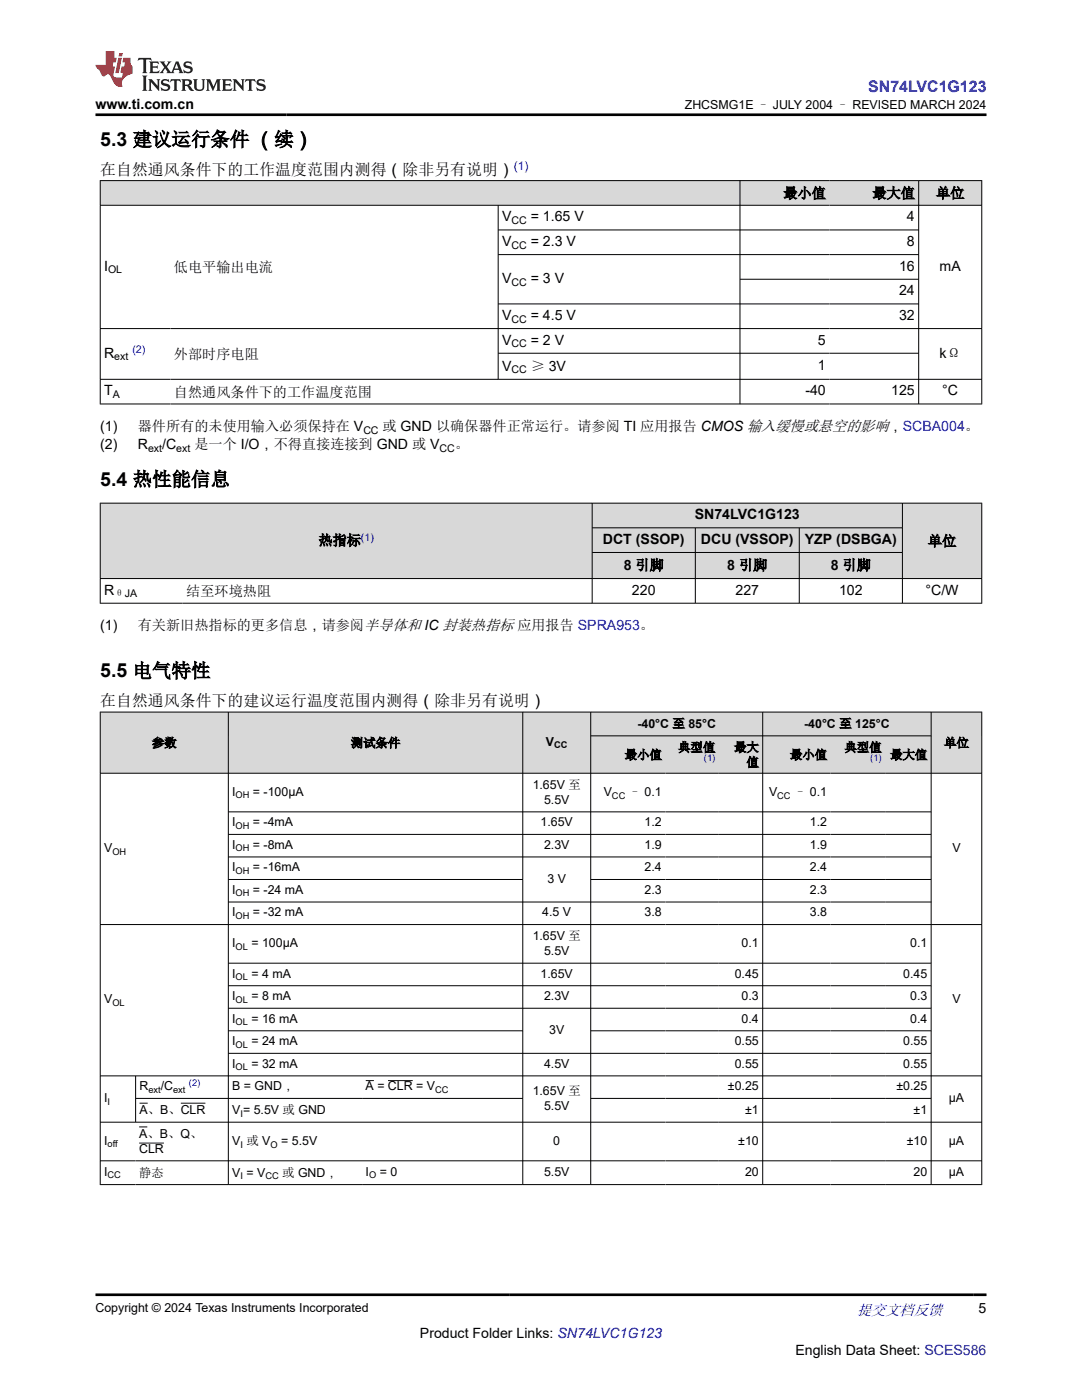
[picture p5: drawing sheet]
<svg xmlns="http://www.w3.org/2000/svg" width="216mm" height="279mm" viewBox="0 0 216 279" stroke-linecap="round" stroke-linejoin="round" font-family="sans-serif">
<g fill="#d8d8d8">
<path d="M20 36h175.9v5h-175.9z" fill-rule="evenodd"/>
<path d="M20.1 36.1h127.5v4.8h-127.5z" fill-rule="evenodd"/>
<path d="M147.7 36.1h17.8v4.8h-17.8z" fill-rule="evenodd"/>
<path d="M165.5 36.1h17.8v4.8h-17.8z" fill-rule="evenodd"/>
<path d="M183.4 36.1h12.4v4.8h-12.4z" fill-rule="evenodd"/>
</g>
<g fill="none" stroke="#000" stroke-width=".2">
<path d="M19.9 36h176.1M20 36v44.7M147.7 36v44.7M183.3 36v44.7M195.9 36v44.7M19.9 41h176.1M99.4 41v34.8M99.4 45.9h84M99.4 50.8h84M147.7 55.7h35.7M19.9 65.6h176.1M19.9 75.7h176.1"/>
<path d="M99.4 60.7h84M99.4 70.5h84M19.9 80.6h176.1"/>
</g>
<g fill="#d8d8d8">
<path d="M20 100.4h175.9v4.9h-175.9z" fill-rule="evenodd"/>
<path d="M20.1 100.5h98v14.9h-98z" fill-rule="evenodd"/>
<path d="M118.2 100.5h61.8v4.8h-61.8z" fill-rule="evenodd"/>
<path d="M180.1 100.5h15.7v14.9h-15.7z" fill-rule="evenodd"/>
<path d="M118.2 105.4h20.5v4.8h-20.5z" fill-rule="evenodd"/>
<path d="M138.8 105.4h20.6v4.8h-20.6z" fill-rule="evenodd"/>
<path d="M159.5 105.4h20.5v4.8h-20.5z" fill-rule="evenodd"/>
<path d="M118.2 110.3h20.5v5.1h-20.5z" fill-rule="evenodd"/>
<path d="M138.8 110.3h20.6v5.1h-20.6z" fill-rule="evenodd"/>
<path d="M159.5 110.3h20.5v5.1h-20.5z" fill-rule="evenodd"/>
</g>
<path d="M19.9 100.4h176.1M19.9 115.5h176.1M20 100.4v20M118.2 100.4v20M118.2 105.3h61.9M118.2 110.3h61.9M138.7 105.3v15.1M159.5 105.3v15.1M180.1 100.4v20M195.9 100.4v20M19.9 120.4h176.1" fill="none" stroke="#000" stroke-width=".2"/>
<g fill="#d8d8d8">
<path d="M20 142.1h175.9v4.8h-175.9z" fill-rule="evenodd"/>
<path d="M20.1 142.2h25.4v12.1h-25.4z" fill-rule="evenodd"/>
<path d="M45.6 142.2h58.7v12.1h-58.7z" fill-rule="evenodd"/>
<path d="M104.4 142.2h13.4v12.1h-13.4z" fill-rule="evenodd"/>
<path d="M117.9 142.2h34.2v4.6h-34.2z" fill-rule="evenodd"/>
<path d="M152.3 142.2h33.4v4.6h-33.4z" fill-rule="evenodd"/>
<path d="M185.9 142.2h9.9v12.1h-9.9z" fill-rule="evenodd"/>
<path d="M117.9 146.9h14.9v7.4h-14.9z" fill-rule="evenodd"/>
<path d="M132.8 146.9h10.6v7.4h-10.6z" fill-rule="evenodd"/>
<path d="M143.4 146.9h8.7v7.4h-8.7z" fill-rule="evenodd"/>
<path d="M152.3 146.9h13.4v7.4h-13.4z" fill-rule="evenodd"/>
<path d="M165.7 146.9h10.9v7.4h-10.9z" fill-rule="evenodd"/>
<path d="M176.6 146.9h9.1v7.4h-9.1z" fill-rule="evenodd"/>
</g>
<g fill="none" stroke="#000" stroke-width=".2">
<path d="M19.9 142.1h176.1M19.9 154.3h176.1M20 142v94.5M45.6 142v94.5M104.3 142v94.5M117.9 142v94.5M117.9 146.9h68M152.2 142v94.5M185.8 142v94.5M195.9 142v94.5M45.6 162h140.3M45.6 166.5h140.3"/>
<path d="M45.6 171h140.3M45.6 175.5h58.8M117.9 175.5h68M19.9 184.5h176.1M45.6 180h140.3M45.6 192.2h140.3M45.6 196.7h140.3M19.9 214.7h176.1M27.1 214.7v9.3M27.1 219.2h77.3M45.6 201.2h140.3M45.6 205.7h58.8"/>
<path d="M45.6 210.2h140.3M73 215.7h1.6M77.4 215.7h5M117.9 205.7h68M117.9 219.2h68M19.9 224h176.1M19.9 231.7h176.1M19.9 236.4h176.1M27.8 224.9h1.6M27.8 228.1h4.9M27.8 220.2h1.7M36.1 220.2h4.9"/>
</g>
<path d="M27.7 11.6l-.2 .5 .5-.2h.6v.1v2.2l-.2 .4h1l-.2-.4v-2.2v-.1h.5l.5 .2-.1-.5zM29.8 12.3l.2 .4v1.5l-.2 .4h1.9l.1-.6a1.08 1.08 0 0 1-1.3 .2v-.7h.6l.4 .2v-.7l-.4 .2h-.6v-.5l.2-.2a1 1 0 0 1 1 .3l-.1-.5zM31.8 12.3l1 1.1-1 1.2h.9l-.2-.2 .4-.8 .5 .8-.2 .2h1.6l-.2-.2 .1-.5h1l.1 .5-.1 .2h.9l-.2-.3-.8-2h-.5l-1 2.2-.8-1.1 .9-1.1h-.8l.2 .2-.5 .6-.3-.6 .1-.2zM35.2 12.7l.4 1h-.8zM36.8 12.4a.65 .65 0 0 0-.2 .7 .65 .65 0 0 0 .6 .5l.7 .1 .1 .3a.79 .79 0 0 1-.7 .4 .79 .79 0 0 1-.7-.5l.1 .7 .2-.1a.93 .93 0 0 0 1.1 .1 .93 .93 0 0 0 .4-1 1.46 1.46 0 0 0-1.2-.6l-.1-.3a1.09 1.09 0 0 1 1.2 .2l-.2-.6-.1 .1-.6-.2zM28.4 15.1l.2 .4v2.2l-.2 .4h1l-.2-.4v-2.2l.2-.4zM29.6 15.8l.2 .4v1.5l-.2 .4h.8l-.3-.4v-1.3l1.7 1.8v-2l.2-.4h-.8l.2 .2 .1 1.1-1.2-1.3zM32.3 15.9a.65 .65 0 0 0-.2 .8 .65 .65 0 0 0 .7 .4l.6 .2 .1 .2a.79 .79 0 0 1-.7 .4 .79 .79 0 0 1-.7-.5l.1 .7 .2-.1a.93 .93 0 0 0 1.1 .1 .93 .93 0 0 0 .4-.9 1.46 1.46 0 0 0-1.2-.6l-.1-.4a1.09 1.09 0 0 1 1.2 .2l-.2-.6-.1 .1-.6-.1zM34.1 15.8l-.1 .6a.63 .63 0 0 1 .7-.3l.1 1.6-.3 .4h1l-.2-.4v-1.6a.66 .66 0 0 1 .8 .3l-.1-.6zM36.2 15.8l.2 .4v1.5l-.2 .4h.9l-.2-.2v-.7h.5l.1 .2a.79 .79 0 0 0 1.2 .6l-1-.9a.61 .61 0 0 0 .6-.6 .61 .61 0 0 0-.5-.7zM36.9 16.1h.2a.47 .47 0 0 1 .5 .1 .47 .47 0 0 1 .1 .5l-.2 .1-.6 .1zM38.5 15.8l.2 .2a2.27 2.27 0 0 0 .4 2 1.04 1.04 0 0 0 1.7-.7v-1.3l.2-.2h-.8l.2 .4v1.1a.6 .6 0 0 1-.6 .6 .6 .6 0 0 1-.6-.6v-1.1l.3-.4zM41.1 15.8l.2 .4v1.5l-.2 .4h.7l-.2-.4v-1.4l.9 1.9 .8-1.9v1.4l-.2 .4h1l-.3-.4v-1.5l.3-.4h-.8l-.7 1.5-.7-1.5zM44.3 15.8l.2 .4v1.5l-.2 .4h1.9l.1-.6a1.09 1.09 0 0 1-1.3 .2v-.7h.6l.4 .2v-.6l-.4 .2h-.6v-.6l.2-.1a1.01 1.01 0 0 1 1 .3l-.1-.6zM46.4 15.8l.3 .4v1.5l-.3 .4h.8l-.2-.4v-1.3l1.6 1.8v-2l.2-.4h-.7l.2 .2v1.1l-1.2-1.3zM49 15.8l-.1 .6a.63 .63 0 0 1 .8-.3v1.6l-.3 .4h1l-.2-.4v-1.6a.66 .66 0 0 1 .8 .3l-.1-.6zM51.4 15.9a.65 .65 0 0 0-.2 .8 .65 .65 0 0 0 .6 .4l.6 .2 .2 .2a.79 .79 0 0 1-.8 .4 .79 .79 0 0 1-.6-.5l.1 .7 .2-.1a.93 .93 0 0 0 1 .1 .93 .93 0 0 0 .5-.9 1.46 1.46 0 0 0-1.3-.6l-.1-.4a1.09 1.09 0 0 1 1.3 .2l-.2-.6-.2 .1-.5-.1z" fill="#231f20"/>
<path d="M21.1 10.2v2.8h-2.1l.1 .3 .9 1a.95 .95 0 0 0 .9 .9 .59 .59 0 0 1 .6-.4 .59 .59 0 0 1 .5 .4l.4 .7a1.59 1.59 0 0 0 2.1 1.4 1.61 1.61 0 0 1 1-2.3l1-.3-.1-1.5a1.59 1.59 0 0 1-.4-1.7h-1.4l-.2 .9h.5l-.1 .9h-.5l-.2 1v.2l.4 .1-.2 .9h-.6a.73 .73 0 0 1-1.1-.7l.3-1.5h-.5l.2-.9h.5l.2-.9h-.5v-1.3zM23.6 11.5l-.6 3.1h.7l.6-3.1zM23.8 10.6l-.1 .6h.7l.1-.6z" fill="#ed1c24"/>
<path d="M19.1 22.9h177.8M19.1 258.4h177.8" fill="none" stroke="#000" stroke-width=".53"/>
<g font-size="3.9">
<text x="20" y="29.1">5.3 建议运行条件 （续）</text>
<text x="20" y="97">5.4 热性能信息</text>
<text x="20" y="135.2">5.5 电气特性</text>
</g>
<text font-size="3.2" fill="#00f" x="173.3" y="18.3">SN74LVC1G123</text>
<g font-size="3.2">
<text x="20" y="34.9">在自然通风条件下的工作温度范围内测得（除非另有说明）</text>
<text x="20" y="141">在自然通风条件下的建议运行温度范围内测得（除非另有说明）</text>
</g>
<text font-size="3" fill="#00f" x="171" y="262.4">提交文档反馈</text>
<g font-size="2.8">
<text x="19.1" y="21.7">www.ti.com.cn</text>
<text x="156.3" y="39.5">最小值</text>
<text x="174.1" y="39.5">最大值</text>
<text x="186.8" y="39.5">单位</text>
<text x="100.2" y="44.2">V</text>
<text x="105.9" y="44.2">= 1.65 V</text>
<text x="181" y="44.2">4</text>
<text x="100.2" y="49.1">V</text>
<text x="105.9" y="49.1">= 2.3 V</text>
<text x="181" y="49.1">8</text>
<text x="20.8" y="54">I</text>
<text x="34.7" y="54.3">低电平输出电流</text>
<text x="100.2" y="56.5">V</text>
<text x="105.9" y="56.5">= 3 V</text>
<text x="179.4" y="54">16</text>
<text x="179.4" y="58.9">24</text>
<text x="187.5" y="54">mA</text>
<text x="100.2" y="63.8">V</text>
<text x="105.9" y="63.8">= 4.5 V</text>
<text x="179.4" y="63.8">32</text>
<text x="20.8" y="71.4">R</text>
<text x="34.7" y="71.7">外部时序电阻</text>
<text x="100.2" y="68.8">V</text>
<text x="105.9" y="68.8">= 2 V</text>
<text x="163.2" y="68.8">5</text>
<text x="187.5" y="71.5">kΩ</text>
<text x="100.2" y="74">V</text>
<text x="105.9" y="74">≥ 3V</text>
<text x="163.2" y="73.8">1</text>
<text x="20.8" y="78.9">T</text>
<text x="34.7" y="79.2">自然通风条件下的工作温度范围</text>
<text x="160.7" y="78.9">-40</text>
<text x="177.8" y="78.9">125</text>
<text x="188" y="78.9">°C</text>
<text x="20" y="86">(1)</text>
<text x="20" y="89.6">(2)</text>
<text x="27.5" y="86">器件所有的未使用输入必须保持在 V</text>
<text x="27.5" y="89.6">R</text>
<text x="32.4" y="89.6">/C</text>
<text x="38.8" y="89.6">是一个 I/O，不得直接连接到 GND 或 V</text>
<text x="76.3" y="86">或 GND 以确保器件正常运行。请参阅 TI 应用报告 CMOS 输入缓慢或悬空的影响，SCBA004。</text>
<text x="90.8" y="89.6">。</text>
<text x="138.6" y="103.6">SN74LVC1G123</text>
<text x="63.6" y="108.8">热指标</text>
<text x="120.3" y="108.5">DCT (SSOP)</text>
<text x="124.5" y="113.7">8 引脚</text>
<text x="139.9" y="108.5">DCU (VSSOP)</text>
<text x="145.1" y="113.7">8 引脚</text>
<text x="160.6" y="108.5">YZP (DSBGA)</text>
<text x="165.8" y="113.7">8 引脚</text>
<text x="185.2" y="109">单位</text>
<text x="20.8" y="118.7">R</text>
<text x="37.2" y="118.9">结至环境热阻</text>
<text x="126.1" y="118.7">220</text>
<text x="146.8" y="118.7">227</text>
<text x="167.4" y="118.7">102</text>
<text x="184.7" y="118.7">°C/W</text>
<text x="20" y="125.7">(1)</text>
<text x="27.5" y="125.7">有关新旧热指标的更多信息，请参阅半导体和 IC 封装热指标 应用报告 SPRA953。</text>
<text x="195.3" y="262.1">5</text>
<text x="83.8" y="266.9">Product Folder Links: SN74LVC1G123</text>
<text x="158.7" y="270.3">English Data Sheet: SCES586</text>
</g>
<g font-size="2.5">
<text x="136.6" y="21.8">ZHCSMG1E – JULY 2004 – REVISED MARCH 2024</text>
<text x="30.3" y="149.1">参数</text>
<text x="70" y="149.1">测试条件</text>
<text x="108.9" y="148.9">V</text>
<text x="127.2" y="145.2">-40°C 至 85°C</text>
<text x="135.3" y="150">典型值</text>
<text x="146.5" y="150">最大</text>
<text x="160.5" y="145.2">-40°C 至 125°C</text>
<text x="168.5" y="150">典型值</text>
<text x="188.4" y="149.1">单位</text>
<text x="124.7" y="151.5">最小值</text>
<text x="149" y="153">值</text>
<text x="157.6" y="151.5">最小值</text>
<text x="177.6" y="151.5">最大值</text>
<text x="46.3" y="158.8">I</text>
<text x="50.5" y="158.8">= -100µA</text>
<text x="106.3" y="157.5">1.65V 至</text>
<text x="108.6" y="160.4">5.5V</text>
<text x="120.5" y="158.9">V</text>
<text x="125.5" y="158.9">– 0.1</text>
<text x="153.4" y="158.9">V</text>
<text x="158.5" y="158.9">– 0.1</text>
<text x="46.3" y="164.9">I</text>
<text x="50.5" y="164.9">= -4mA</text>
<text x="107.9" y="164.9">1.65V</text>
<text x="128.6" y="164.9">1.2</text>
<text x="161.6" y="164.9">1.2</text>
<text x="20.8" y="170.1">V</text>
<text x="46.3" y="169.4">I</text>
<text x="46.3" y="173.9">I</text>
<text x="50.5" y="169.4">= -8mA</text>
<text x="50.5" y="173.9">= -16mA</text>
<text x="108.6" y="169.4">2.3V</text>
<text x="128.6" y="169.4">1.9</text>
<text x="128.6" y="173.9">2.4</text>
<text x="161.6" y="169.4">1.9</text>
<text x="161.6" y="173.9">2.4</text>
<text x="190" y="170.1">V</text>
<text x="46.3" y="178.4">I</text>
<text x="50.5" y="178.4">= -24 mA</text>
<text x="109.2" y="176.2">3 V</text>
<text x="128.6" y="178.4">2.3</text>
<text x="161.6" y="178.4">2.3</text>
<text x="46.3" y="182.9">I</text>
<text x="50.5" y="182.9">= -32 mA</text>
<text x="108.2" y="182.9">4.5 V</text>
<text x="128.6" y="182.9">3.8</text>
<text x="161.6" y="182.9">3.8</text>
<text x="46.3" y="189">I</text>
<text x="50.2" y="189">= 100µA</text>
<text x="106.3" y="187.7">1.65V 至</text>
<text x="108.6" y="190.6">5.5V</text>
<text x="148" y="189">0.1</text>
<text x="181.6" y="189">0.1</text>
<text x="46.3" y="195.1">I</text>
<text x="50.2" y="195.1">= 4 mA</text>
<text x="107.9" y="195.1">1.65V</text>
<text x="146.6" y="195.1">0.45</text>
<text x="180.2" y="195.1">0.45</text>
<text x="20.8" y="200.3">V</text>
<text x="46.3" y="199.6">I</text>
<text x="50.2" y="199.6">= 8 mA</text>
<text x="108.6" y="199.6">2.3V</text>
<text x="148" y="199.6">0.3</text>
<text x="181.6" y="199.6">0.3</text>
<text x="190" y="200.3">V</text>
<text x="46.3" y="204.1">I</text>
<text x="46.3" y="208.6">I</text>
<text x="50.2" y="204.1">= 16 mA</text>
<text x="50.2" y="208.6">= 24 mA</text>
<text x="109.6" y="206.4">3V</text>
<text x="146.6" y="208.6">0.55</text>
<text x="148" y="204.1">0.4</text>
<text x="180.2" y="208.6">0.55</text>
<text x="181.6" y="204.1">0.4</text>
<text x="46.3" y="213.1">I</text>
<text x="50.2" y="213.1">= 32 mA</text>
<text x="108.6" y="213.1">4.5V</text>
<text x="146.6" y="213.1">0.55</text>
<text x="180.2" y="213.1">0.55</text>
<text x="20.8" y="220">I</text>
<text x="27.8" y="217.6">R</text>
<text x="32.1" y="217.6">/C</text>
<text x="46.3" y="217.6">B = GND，</text>
<text x="73" y="217.6">A = CLR = V</text>
<text x="106.3" y="218.6">1.65V 至</text>
<text x="108.6" y="221.6">5.5V</text>
<text x="145.3" y="217.6">±0.25</text>
<text x="178.9" y="217.6">±0.25</text>
<text x="189.3" y="220">µA</text>
<text x="27.8" y="227.1">A、B、Q、</text>
<text x="27.8" y="222.3">A、B、CLR</text>
<text x="46.3" y="222.3">V = 5.5V 或 GND</text>
<text x="148.7" y="222.2">±1</text>
<text x="182.3" y="222.2">±1</text>
<text x="20.8" y="228.5">I</text>
<text x="27.8" y="230.1">CLR</text>
<text x="46.3" y="228.6">V 或 V</text>
<text x="56.1" y="228.6">= 5.5V</text>
<text x="110.4" y="228.5">0</text>
<text x="147.3" y="228.5">±10</text>
<text x="180.9" y="228.5">±10</text>
<text x="189.3" y="228.5">µA</text>
<text x="20.8" y="234.7">I</text>
<text x="27.8" y="234.9">静态</text>
<text x="46.3" y="234.8">V = V</text>
<text x="56.3" y="234.8">或 GND，</text>
<text x="73" y="234.7">I</text>
<text x="75.8" y="234.7">= 0</text>
<text x="108.6" y="234.7">5.5V</text>
<text x="148.7" y="234.7">20</text>
<text x="182.3" y="234.7">20</text>
<text x="189.3" y="234.7">µA</text>
<text x="19.1" y="261.8">Copyright © 2024 Texas Instruments Incorporated</text>
</g>
<text font-size="2.4" fill="#00f" x="102.5" y="33.8">(1)</text>
<g font-size="2.1">
<text x="102.1" y="44.7">CC</text>
<text x="102.1" y="49.6">CC</text>
<text x="21.6" y="54.6">OL</text>
<text x="102.1" y="57">CC</text>
<text x="102.1" y="64.4">CC</text>
<text x="22.8" y="71.9">ext</text>
<text x="102.1" y="69.3">CC</text>
<text x="102.1" y="74.5">CC</text>
<text x="22.5" y="79.5">A</text>
<text x="72.5" y="86.5">CC</text>
<text x="29.5" y="90.2">ext</text>
<text x="35.2" y="90.2">ext</text>
<text x="87.7" y="90.2">CC</text>
<text x="22.8" y="119.2">θJA</text>
</g>
<g font-size="2.1" fill="#00f">
<text x="26.4" y="70.4">(2)</text>
<text x="72" y="107.9">(1)</text>
</g>
<g font-size="1.9">
<text x="110.6" y="149.3">CC</text>
<text x="47" y="159.3">OH</text>
<text x="122.1" y="159.4">CC</text>
<text x="155.1" y="159.4">CC</text>
<text x="47" y="165.4">OH</text>
<text x="22.4" y="170.5">OH</text>
<text x="47" y="169.9">OH</text>
<text x="47" y="174.4">OH</text>
<text x="47" y="178.9">OH</text>
<text x="47" y="183.4">OH</text>
<text x="47" y="189.5">OL</text>
<text x="47" y="195.6">OL</text>
<text x="22.4" y="200.7">OL</text>
<text x="47" y="200.1">OL</text>
<text x="47" y="204.6">OL</text>
<text x="47" y="209.1">OL</text>
<text x="47" y="213.6">OL</text>
<text x="21.5" y="220.5">I</text>
<text x="29.6" y="218.1">ext</text>
<text x="34.6" y="218.1">ext</text>
<text x="86.8" y="218.1">CC</text>
<text x="48" y="222.8">I</text>
<text x="21.5" y="228.9">off</text>
<text x="48" y="229.1">I</text>
<text x="54" y="229.1">O</text>
<text x="21.5" y="235.2">CC</text>
<text x="48" y="235.3">I</text>
<text x="53" y="235.3">CC</text>
<text x="73.6" y="235.2">O</text>
</g>
<g font-size="1.9" fill="#00f">
<text x="140.5" y="151.9">(1)</text>
<text x="173.7" y="151.9">(1)</text>
<text x="37.7" y="216.8">(2)</text>
</g>
</svg>
